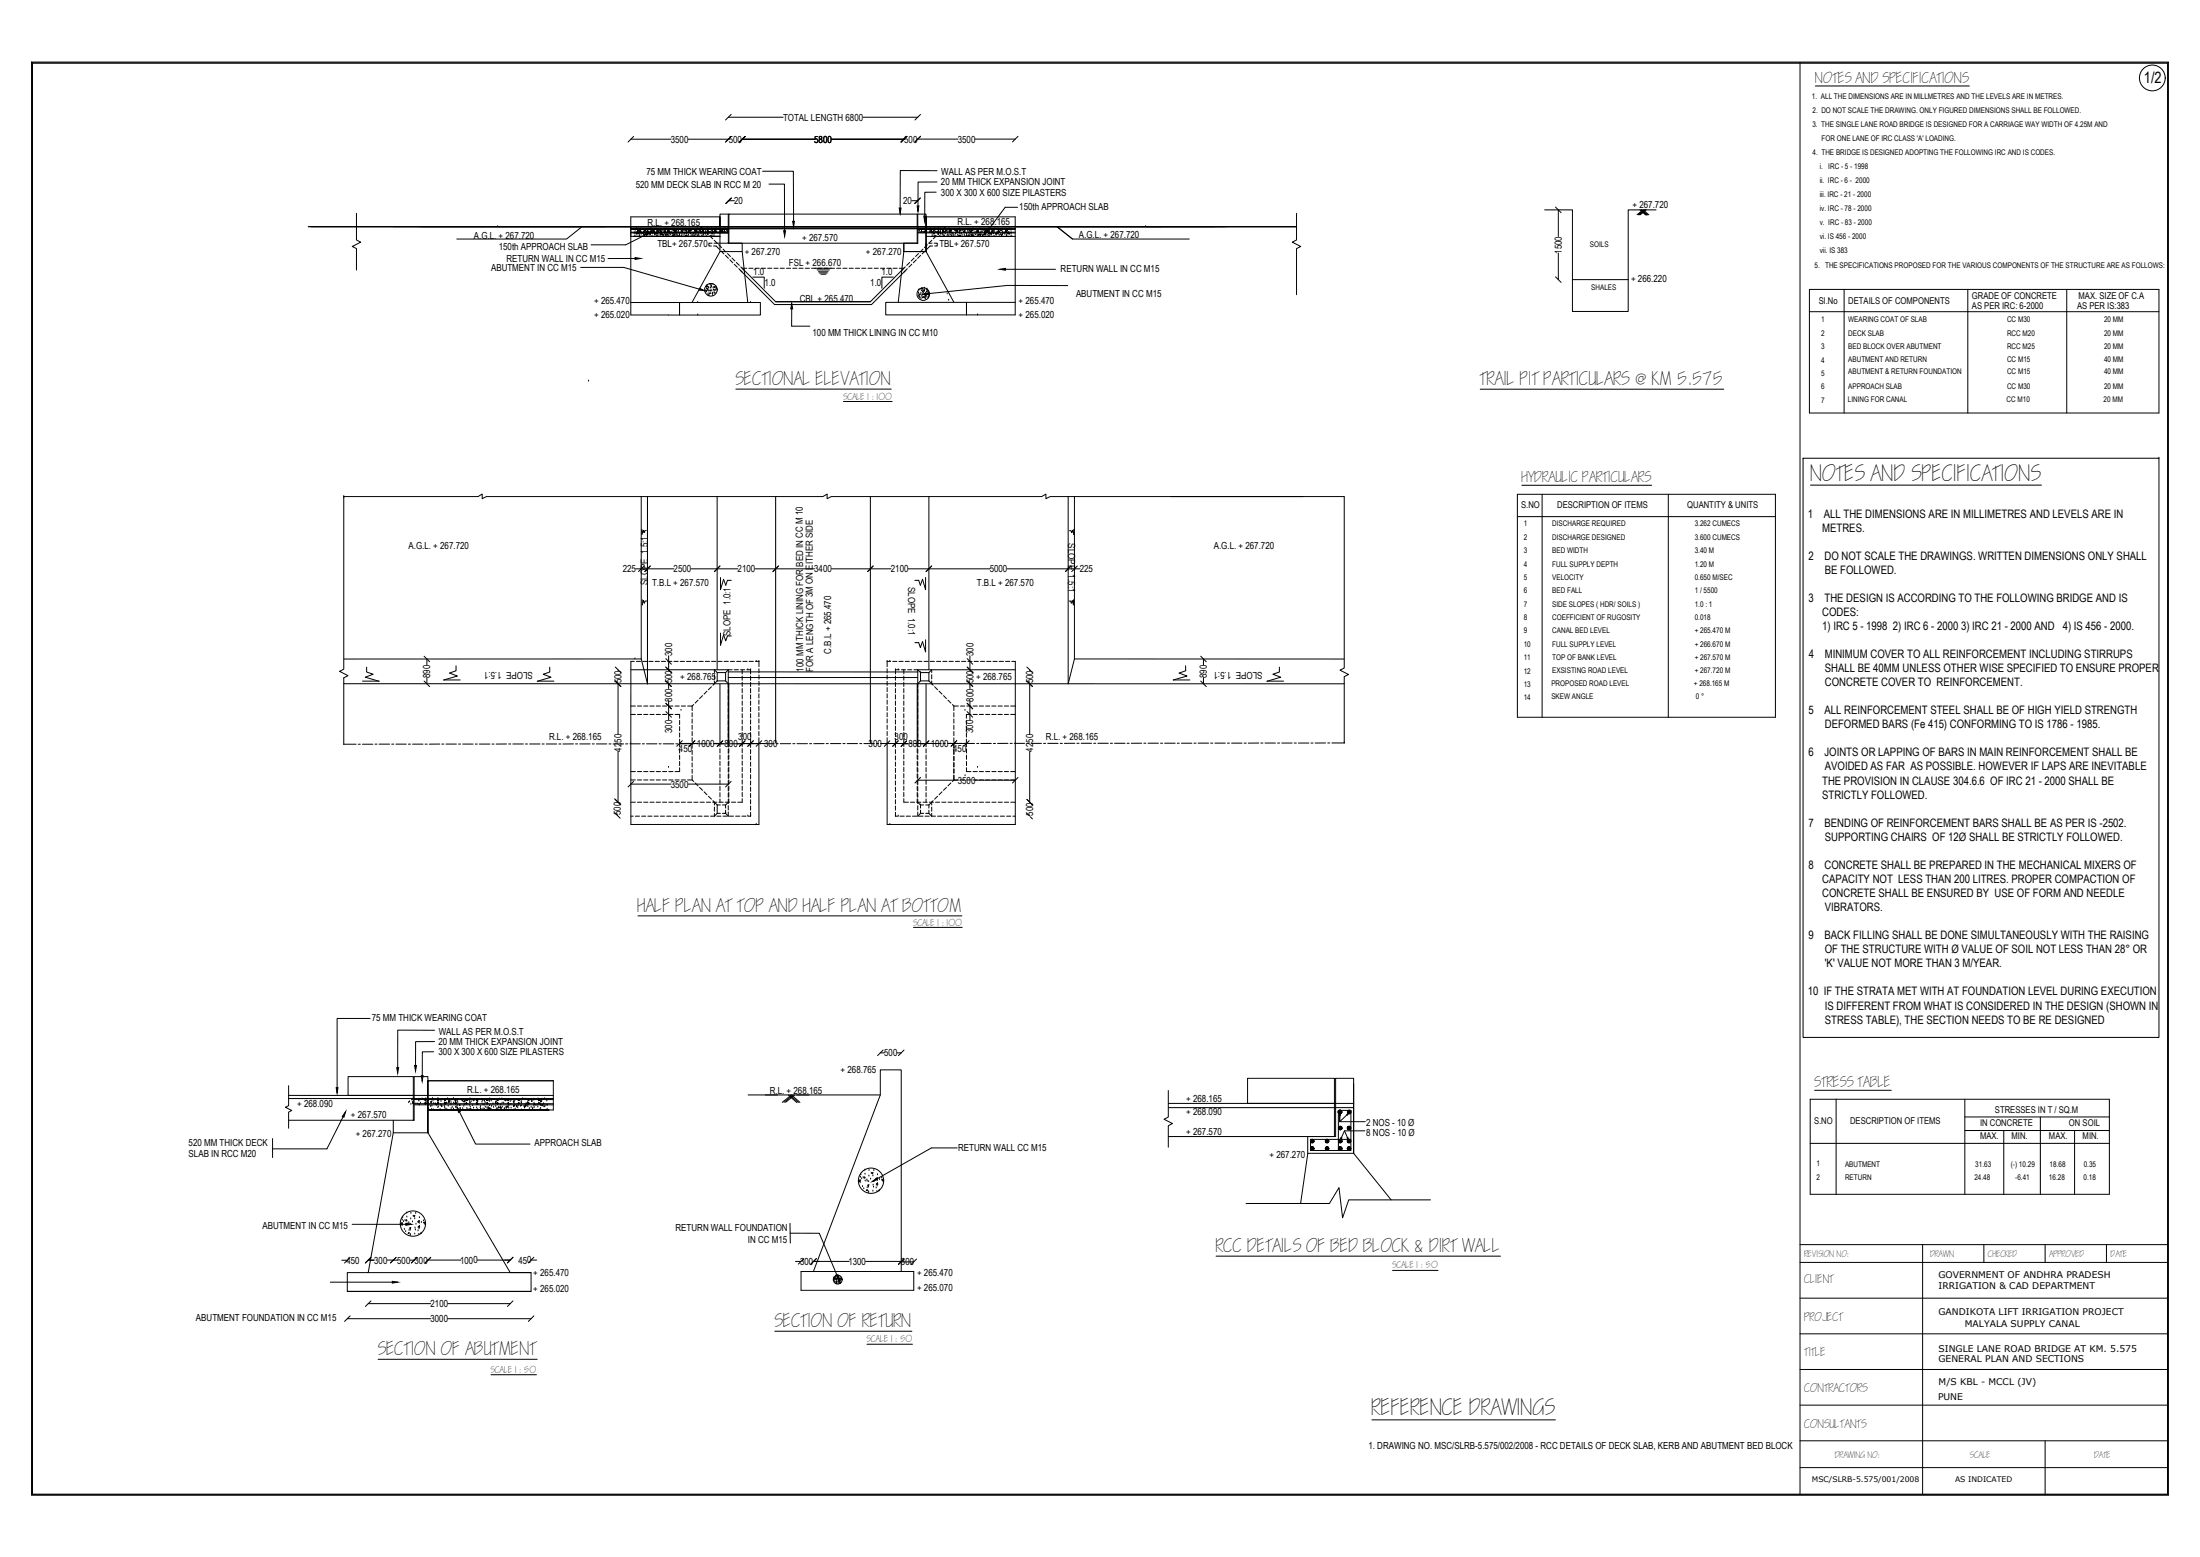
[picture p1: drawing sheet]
<svg xmlns="http://www.w3.org/2000/svg" width="1189mm" height="841mm" viewBox="0 0 1189 841" stroke-linecap="round" stroke-linejoin="round" font-family="sans-serif">
<!-- layer: MAIN -->
<g fill="none" stroke="#000" stroke-width=".54">
<path d="M973 34v773M981 46h83M341 75h22M342 74l-3 3M372 75h22M394 63h29M395 62l-3 3M395 74l-3 3M401 75h39M403 74l-3 3 3-3M440 75h-39M449 75h39"/>
<path d="M449 75h40M466 63h30M490 74l-3 3M496 75h22M497 62l-3 3M497 74l-3 3M527 75h22M550 74l-3 3M412 92h17v28M416 99h8v26M506 92h-19l-1 20M506 98h-10v13"/>
<path d="M193 115v15l2 1-5 2 3 1v12M394 108h3M395 107l-3 3M493 108h3M497 107l-3 3M506 104h-6v13M543 112l-8 12M549 117h-49v5v-6h-4v6M701 115v15l-3 1 5 2-2 1v25M835 113h15v55h30v-55h15M841 112l3 3M842 113v15"/>
<path d="M885 116l3-3 3 3M886 113l3 3M887 113l3 3M889 113l-4 3M889 113l-3 3M890 113l-4 3M890 116l-3-3 3 3M341 124h53M341 125h53M341 126h53M341 128h48M343 140h-14"/>
<path d="M349 127l-11 5h-19M389 128h-47h47M394 122v-6h-5v6v-5h-48v53h70v-7h-70M394 124h.1M401 136l3 27M496 124h53M496 125h53M496 126h53M500 128h49M842 137v14M314 144h23l41 12M381 157h.1"/>
<path d="M382 158h.1M382 157h.1M382 155h.1M382 156h.1M382 154h.1M382 155v-1v1M383 159h.1M383 157h.1M383 155h.1M383 156h.1M383 160h.1M384 157h.1"/>
<path d="M384 153h-1M384 159h.1M384 156h.1M384 155h.1M384 154h.1M385 157h.1M385 158h.1M385 160h.1M385 154h.1M385 155h.1M386 156h.1M386 155h.1"/>
<path d="M386 157h.1M386 158h.1M387 155h.1M387 157h.1M387 156v-1zM407 150h6v6M440 145h9M442 146h6M442 147h6M443 147h4M444 148h2M483 150h-6v6"/>
<path d="M496 160h.1M496 158h.1M496 157h.1M497 160h.1M497 159h.1M497 157h.1M498 158h.1M498 156h.1M498 157h.1M498 159h.1M499 159h.1M499 156h.1"/>
<path d="M499 158h.1M499 157h.1M500 157h.1M500 156h.1M500 160h.1M500 158h.1M500 159h.1M500 159v1zM501 157h.1M501 160h.1M501 159h.1M501 158h.1"/>
<path d="M501 156h.1M502 158h.1M543 145h27M577 154h-33l-42 5M841 150l3 3M850 151h30M978 156h189v67h-189zM997 156v67M1063 156v67M1117 156v67M377 170h.1M406 163h.1"/>
<path d="M428 167v9h10M497 161h.1M498 161h.1M498 160h.1M499 161h.1M500 161h.1M501 161h.1M502 161h.1M502 160h.1M978 168h189M398 210h84M456 217h26"/>
<path d="M800 210h132M1167 248h.1M186 269h.1M186 268v93l-3 2 5 2-2 1M258 268l3-1v2l2-1h182l2-1v2l2-1h114l2-1v2l2-1h137M633 268h93v93l-2 1 5 2-3 2M820 267h139v120h-139zM820 279h139M822 262h71M833 267v120M902 267v120M347 286v3"/>
<path d="M349 287h-1v1v-2l-1 3M578 287h1v1l1-2v3M580 286v3M344 307h20M348 306l-3 3M351 306l-3 3M373 307h26M389 306l-3 3M389 312v7l2-6 1 3 1-3h2M408 307h32M421 306l-3 3M449 307h33"/>
<path d="M472 306l-3 3M491 307h44M500 312v7l-1-6-2 3-1-3h-2M503 306l-3 3M544 307h40M579 306l-3 3M582 306l-3 3M347 324v3M349 325l-1 1v-2l-1 3M578 325h1v1v-2l1 3M580 324v3M229 354l3 3"/>
<path d="M231 356v3M246 360v2l-3 2 4 1-7 2M360 356l3 3M361 354v8M389 342v7l2-6 1 3 1-3 2 1M500 346v6l-1-5-2 3-1-3h-2M523 356l3 3M524 354v8M641 360v2l-4 2 4 1-7 2M649 354l3 3M650 356v3M196 368h9"/>
<path d="M198 360v3l4 1-5 2 8 2M229 368l3 3M231 366v3M240 367h9M291 368h8M297 360v3l-3 1 4 2-8 2M332 368l4 3-3-3M333 360l3 3M334 362h.1M334 369v28M360 368l3 3M360 360l3 3"/>
<path d="M361 379v10M361 369v3M523 380l3 3M523 368l3 3M523 360l3 3M524 379v10M524 369v3M555 368l3 3M555 360l3 3M556 362h.1M556 369v28M634 367h9"/>
<path d="M649 368l3 3M650 366v3M685 368h9M691 360v3l-3 1 4 2-7 2M360 384l3 3M363 383l-3-3 3 3M523 384l3 3M186 402h6M194 402h1M196 402h5M203 402h1M205 402h6"/>
<path d="M212 402h1M214 402h6M221 402h1M223 402h6M230 402h1M238 402h-6M239 402h1M241 402h6M248 402h1M250 402h6M257 402h1M259 402h6"/>
<path d="M266 402h1M274 402h-6M275 402h1M277 402h6M284 402h1M286 402h6M293 402h1M295 402h6M302 402h1M310 402h-6M311 402h1M313 402h6"/>
<path d="M320 402h1M322 402h6M329 402h1M331 402h6M334 406v27M339 402h-1M340 402h6M347 402h1M349 402h6M356 402h1M358 402h6M365 402h1"/>
<path d="M367 402h10M369 400l-3 3M373 402h-6M374 402h1M376 400l-3 3M376 402h6M383 402h1M386 402h6M386 402h3M391 400l-3 3M392 402h1M395 402h6"/>
<path d="M401 402h12M401 402h1M403 400l-3 3M407 400l-3 3M409 402h-5M410 402h1M412 400l-3 3M413 402h5M419 402h2M422 402h5M428 402h2M431 402h5"/>
<path d="M437 402h2M445 402h-5M447 402h1M449 402h5M456 402h1M458 402h5M465 402h1M467 402h5M474 402h1M476 402h6M476 402h8M481 400l-3 3"/>
<path d="M483 402h8M485 400l-3 3M487 403l3-3-3 3M488 402h3M492 402h1M494 402h6M497 420l-3 3M498 402h2M500 402h9M502 400l-3 3M510 402h1M512 402h15"/>
<path d="M517 400l-3 3M524 400l-3 3M528 402h1M530 402h6M537 402h1M545 402h-6M546 402h1M548 402h6M550 420l-3 3M555 402h1M556 406v27M557 402h6"/>
<path d="M564 402h1M566 402h6M573 402h1M581 401l-6 1M582 401h1M584 401h6M591 401h1M593 401h6M600 401h1M602 401h6M609 401h1M617 401h-6"/>
<path d="M618 401h1M620 401h6M627 401h1M629 401h6M636 401h1M638 401h6M646 401h-1M647 401h6M654 401h1M657 401h5M663 401h1M666 401h5"/>
<path d="M672 401h1M680 401h-5M681 401h1M684 401h5M690 401h1M693 401h5M699 401h2M702 401h5M708 401h2M716 401h-5M717 401h2M720 401h6"/>
<path d="M332 431l3 3M332 439l3 3M332 432l4 3M334 433h.1M341 424h22M342 422l-3 3M372 424h22M395 422l-3 3M496 421h22M527 421h22M555 432l3 3M334 440h.1"/>
<path d="M345 495h175M494 501h26M200 550h-18v38M235 557l-20-1v21M234 568h-6v13M235 563h-10v13M476 569h2M477 567l-3 3M485 569h2M489 567l-4 3M156 586v11l-2 1 4 2-2 1v8M224 593h75"/>
<path d="M224 594h75M224 596h75M224 597h75M231 584h68h-68v8v-10h-7v10M297 600h-66h68M414 591h6M423 595l5-4 4 4M426 591l5 5M427 591l4 5M429 591l-5 4M429 591l-4 4M430 591h7"/>
<path d="M631 589v14l-2 2 5 2-3 1v12M731 586v10v-14h-9v14M978 594h162v51h-162zM981 589h41M992 594v51M1062 594v51M147 615v10M185 603l-8 18h-30M248 601l9 17h29M978 618h162M1062 611h78M1062 603h78"/>
<path d="M1083 611v34M1103 603v42M1121 611v34M464 638l1-1v1h-1M465 639h.1M465 636h.1M465 638h.1M465 635h.1M466 637h.1M466 636h.1M467 636h.1M467 632h.1"/>
<path d="M467 634h.1M468 638h.1M468 637h.1M469 638h.1M470 635h.1M470 632h.1M470 637h.1M471 634h.1M471 634l1-1v1zM472 635h.1M472 632h.1M472 638h.1"/>
<path d="M474 636v1h-1zM474 637h.1M474 640h.1M474 638h.1M474 635h.1M474 639v1zM475 637h.1M476 636h.1M476 637h1v1zM477 638h.1M517 620h-14l-29 17M217 659h.1"/>
<path d="M218 658h.1M218 660h.1M219 659h.1M220 659h-1zM220 655h.1M220 657h.1M222 658h.1M222 655h.1M223 657h.1M224 657h.1M224 658h.1M225 655h.1"/>
<path d="M226 659v1zM227 658h.1M227 660h.1M229 659h.1M466 641h.1M467 642h.1M469 642h.1M469 643h-1h1M469 640h1l-1 1zM469 644h.1M469 641h.1M472 643h.1"/>
<path d="M472 640h.1M472 641h.1M473 642h.1M474 644h.1M474 641h.1M475 643h.1M189 679l-3 3M190 661h29M200 679l-3 3M214 679l-3 3M217 661h-1zM217 662h.1"/>
<path d="M217 661h.1M219 664h.1M219 665h.1M220 661h.1M221 660h.1M221 666h.1M221 661h.1M221 665h.1M221 663h1v1zM222 667h.1M222 664h.1M222 661h.1"/>
<path d="M223 660h.1M224 667h.1M224 663h.1M224 664h.1M225 661h.1M225 679l-3 3M226 665h.1M226 663l1-1v1zM226 660h.1M226 667h.1M226 664h.1M226 663h.1"/>
<path d="M227 661h.1M228 666h-1M228 666h.1M228 660h.1M229 660h1l-1 1zM230 661h.1M233 679l-3 3M277 679l-3 3M289 679l-3 3M427 661v10M427 666h16l9 23M434 680l-3 3"/>
<path d="M441 680l-3 3M489 680l-4 3M657 679h154M973 672h198M1039 672v135M1072 672v10M1105 672v10M1138 672v10M178 693h34M185 681h3M199 681h3M209 681h6"/>
<path d="M222 681h2M249 681h-18M258 681h18M287 681h3M430 681h3M440 681h19M451 691h.1M451 692h.1M451 690h.1M451 693h.1M452 690h.1M452 689h.1"/>
<path d="M452 691h.1M452 693h.1M452 692h.1M452 694h.1M453 691h.1M453 690h.1M453 693h.1M453 692h.1M453 689h.1M454 693h.1M454 692h.1M454 691h.1"/>
<path d="M454 690h.1M455 691h.1M468 681h19M487 682h7M495 680l-3 3M753 686h24M973 682h198M188 712h45M189 711l-3 3M199 704h34M200 703l-3 3M242 712h45"/>
<path d="M242 704h34M277 703l-3 3M289 711l-3 3M419 719h74M973 701h198v106v-773h-1154v773h1154M204 734h86M469 726h24M973 740h198M973 720h198M265 743h25M973 759h198M973 778h198"/>
<path d="M1105 778v29M973 793h198"/>
<circle cx="1163" cy="42" r="7"/>
<circle cx="384" cy="157" r="3"/>
<circle cx="499" cy="159" r="3"/>
<circle cx="471" cy="638" r="7"/>
<circle cx="223" cy="661" r="7"/>
<circle cx="453" cy="691" r="2.4"/>
</g>
<g fill="#000" stroke="#000" stroke-width=".54">
<path d="M428 120h1v3zM486 112h1l-1 3zM496 111h1l-1 3zM499 117h1v3zM343 139l3 1h-3zM349 126l3-1-3 2zM423 125h1v3zM534 123l1 1-2 2zM378 156l3 1h-3zM499 159l3-1v1zM540 145h3v1zM428 164v3h-1z"/>
<path d="M214 577h1v3zM224 576h1v3zM182 588h1l-1 3zM228 581h1l-1 3zM187 601l-1 2h-1zM247 598l2 2-1 1zM471 638l3-2v1zM219 661h3l-3 1zM212 692l3 1h-3zM452 689h1v2z"/>
</g>
<!-- layer: 0 -->
<g fill="none" stroke="#000" stroke-width=".54">
<path d="M17 34h1155v774h-1155zM17 34h1154v773h-1154zM394 116h102v6h-102zM543 112h7M549 117v53h-21M167 122h534M213 122h105M269 122h.1M315 122l-9 7h-59M341 128v-6h53v9M341 124h155M343 127h.1"/>
<path d="M343 126h.1M343 124h.1M344 126h.1M344 124h.1M344 127h.1M344 125h.1M345 126h.1M345 124h.1M345 125h.1M345 125v-1zM345 127h.1M346 126h.1"/>
<path d="M346 124h.1M346 127h.1M347 126h.1M348 125h.1M348 128h-1M348 128h.1M348 127h.1M348 124h.1M348 126h.1M349 124h.1M349 127h.1M350 127h.1"/>
<path d="M350 126h.1M350 125h.1M351 125h.1M351 124h.1M351 126h.1M351 127h.1M352 126h.1M352 124h.1M352 128h.1M352 125h.1M353 126h.1M354 126h.1"/>
<path d="M354 124h.1M354 127h.1M355 127h.1M355 126h.1M355 124h.1M355 125h.1M355 128h.1M356 124h.1M356 127h.1M356 126h.1M356 125h.1M357 126h.1"/>
<path d="M357 127h.1M357 124h.1M358 127h.1M358 124h.1M359 127h.1M359 128h.1M359 125h.1M359 124h.1M360 127h.1M360 126h.1M360 124h.1M361 127h.1"/>
<path d="M361 124h.1M361 126h.1M361 125h.1M362 125h.1M362 126h.1M362 124h.1M362 127h.1M363 125h.1M363 124h.1M363 126h.1M363 127h.1M364 128h.1"/>
<path d="M364 124h.1M364 127h.1M364 126h.1M364 125h.1M364 128h1M365 127h.1M366 124h.1M365 125h.1M366 125h.1M366 127h.1M366 126h.1M367 125h.1"/>
<path d="M367 124h.1M367 127h.1M367 126h.1M368 125h.1M368 128h.1M369 127h.1M369 125h.1M369 124h.1M370 124h.1M370 127h.1M370 126h.1M370 128h.1"/>
<path d="M371 125h.1M371 128h.1M371 127h.1M371 127v1M371 124h.1M371 126h.1M372 128h.1M372 124h.1M372 127h.1M373 126h.1M373 125h.1M374 127h.1"/>
<path d="M374 125h.1M374 124h-1zM374 124h.1M375 126h.1M375 125h.1M375 128h.1M376 125h.1M376 127h.1M376 124h.1M377 125h.1M377 124h.1M377 127h.1"/>
<path d="M377 128h.1M378 127h.1M378 126h.1M378 125h.1M378 124h.1M379 124h.1M379 125h.1M379 124l-1 1zM379 122l1 2M379 126h.1M379 127h.1M380 124h130"/>
<path d="M380 127h.1M380 125h.1M380 124h.1M380 126h.1M381 126h.1M381 125l2 2M381 125h.1M382 128h.1M382 127h.1M382 125h.1M382 124h.1M383 125h.1"/>
<path d="M383 126h.1M383 126v-1zM384 127l1 2M384 125h.1M384 128h.1M384 124h.1M385 126h.1M385 125h.1M385 127h.1M385 131h-2v2h1M386 133h1l2 2M386 127h.1"/>
<path d="M386 126h.1M386 131h110M386 130l2 1M387 125h.1M387 124h.1M388 124h.1M388 132l2 2M389 125h.1M389 124v12h12v-5h-7M389 136l-15 27M389 126h.1M389 124h.1"/>
<path d="M390 136l1 1M390 126h.1M390 125h.1M391 135l1 1M392 125h.1M392 124h.1M392 138l2 2M392 126h.1M393 125h.1M393 137l2 2M394 131h.1M394 124v7"/>
<path d="M396 139l1 2M488 131v5M488 136h12M488 136l-3 27M494 139l-2 2M496 124v7M496 131h-8v5h12v-5M496 122v9M496 124h53M496 137l-1 2M497 125h.1M497 126h.1"/>
<path d="M498 138l-2 2M498 124h.1M498 125h.1M499 135l-2 1M499 125h.1M500 126h.1M500 136l-2 1M500 124h.1M500 125h.1M500 122v14M500 136l16 27M501 125h.1"/>
<path d="M501 132l-1 2M501 124h.1M502 125h.1M502 124h.1M503 124h.1M503 125h.1M504 130l-2 1h2M504 126h.1M504 125h.1M504 127h.1M504 133h-1l-2 2M505 125h.1"/>
<path d="M505 131h1v2h-1M505 127h.1M505 126h.1M505 124h.1M505 128h.1M506 125h.1M506 127l-2 2M506 125v1zM507 126h.1M507 125h.1M507 124h.1M507 127h.1"/>
<path d="M508 128h.1M508 126h.1M508 125h.1M508 125l-1 2M509 126h.1M509 124h.1M509 125h.1M510 127h.1M510 125h.1M511 124h.1M511 126h.1M511 124v1z"/>
<path d="M511 122l-2 2M511 125h.1M512 124h.1M512 126h.1M512 125h.1M512 127h.1M512 128h.1M513 124h.1M513 127h.1M513 125h.1M514 125h.1M514 127h.1"/>
<path d="M514 126h.1M514 128h.1M515 126h.1M515 127h.1M516 124h.1M516 125h.1M516 127h.1M516 126h.1M517 124h.1M517 125h.1M517 126h.1M517 127h.1"/>
<path d="M518 128h.1M518 124h.1M518 126h.1M519 125h.1M519 124h.1M519 128h.1M519 127v1M519 127h.1M520 126h.1M520 124h.1M520 127h.1M521 124h.1"/>
<path d="M521 125h.1M521 127h.1M521 128h.1M522 127h.1M522 126h.1M523 124h.1M523 125h.1M523 126h.1M523 127h.1M524 126h.1M524 127h.1M524 125h.1"/>
<path d="M524 124h.1M525 127h.1M525 128h.1M525 124h.1M526 125h.1M526 126h.1M526 128h.1M526 127h.1M526 124h.1M527 125h.1M527 127h.1M527 124h.1"/>
<path d="M528 125h.1M528 126h.1M528 127h.1M529 124h.1M529 126h.1M529 127h.1M530 127h.1M530 126h.1M530 124h.1M530 125h.1M531 125h.1M531 128h.1"/>
<path d="M531 127h.1M531 124h.1M532 126h.1M532 127h.1M532 124h.1M533 126h.1M533 127h.1M533 125h.1M533 124h.1M534 125h.1M534 126h.1M534 128h.1"/>
<path d="M534 126h1zM535 124h.1M535 126h.1M535 127h.1M536 127h.1M536 124h.1M536 126h.1M537 126h.1M537 125h.1M537 128h.1M538 124h.1M538 126h.1"/>
<path d="M538 127h.1M539 127h.1M539 126h.1M539 124h.1M539 125h.1M539 125h1zM540 126h.1M540 127h.1M541 127h.1M541 124h.1M542 124h.1M542 126h.1"/>
<path d="M542 125h.1M542 127h.1M542 128h.1M543 126h.1M543 127h.1M543 124h.1M544 127h.1M544 124h.1M544 126h.1M544 124v1zM544 125h.1M545 126h.1"/>
<path d="M545 124h.1M545 125h.1M545 127h.1M546 124h.1M546 126h.1M546 127h.1M580 129l-9-7 9 7h63M619 122h.1M394 140l2 2M397 143l1 1M398 142l2 1M399 145l2 2"/>
<path d="M400 146l19 19h52l18-19M400 144l19 19h51l19-19M401 145h3M405 145h2M408 145h2M411 145h3M415 145h2M418 145h2M422 145h2M425 145h2M428 145h3M432 145h2"/>
<path d="M435 145h2M439 145h2M442 145h2M445 145h3M449 145h2M452 145h2M455 145h3M459 145h2M462 145h2M466 145h2M469 145h2M472 145h3"/>
<path d="M476 145h2M479 145h2M483 145h2M486 145h2M490 145l-2 2M492 142l-2 1M493 143l-2 1M495 140l-1 2M512 159h.1M367 170v-7v7M377 163h.1M513 162h.1"/>
<path d="M522 163v7M528 170h.1M549 163h-70v7h49M318 206h.1M974 248h193v312h-193zM186 268h.1M186 268h72M347 268v88M350 268v101zM388 268v94M419 268v133M470 268v133"/>
<path d="M502 268v94M577 268v101l4-13M581 268v88M978 262h125M343 357h-2v44M343 356h.1M344 357h2M347 356h-161M347 356l3 13M347 357h3M351 357h2M354 357h2"/>
<path d="M357 357h3M361 357h2M364 357h2M368 357h2M371 357h2M374 357h3M378 357h2M381 357h2M385 357h2M388 357h2M391 357h3M395 357h2"/>
<path d="M398 357h2M401 357h3M405 357h2M408 357h2M409 357h.1M410 357h.1M410 357v3M479 357h.1M479 357h2M479 357v3M481 357h.1M482 357h3"/>
<path d="M486 357h2M489 357h2M493 357h2M496 357h2M499 357h3M503 357h2M506 357h2M509 357h3M513 357h2M516 357h3M520 357h2M523 357h2"/>
<path d="M526 357h3M530 357h2M533 357h2M537 357h2M540 357h2M543 357h3M547 357h2v88h-70v-47M581 356h145M186 366v36M186 369h540M341 362h55M377 378l-1 2"/>
<path d="M380 376l-2 1M382 373l-2 2M384 371l-1 2M386 363v-1l2 1M386 364v3M386 368v1M386 369l-1 1M388 363h4M388 363v5M388 368h4M388 368l-2 1M389 369v34"/>
<path d="M392 363v5M392 363l2-1v42M392 368l2 1M394 366h102M394 363h102M394 369v34M397 362h2M400 362h2M401 362v2M401 365v2M401 369v2M401 372v2"/>
<path d="M401 375v3M401 379v2M404 362h2M404 362h.1M406 362h.1M406 362v2M406 365v2M406 369v2M406 372v2M406 375v3M406 379v2M410 375v2"/>
<path d="M410 378v2M410 361v2M410 365v2M410 368v2M410 371v3M479 361v2M479 365v2M479 368v2M479 371v3M479 375v2M479 378v2M484 362h.1"/>
<path d="M484 362h2M484 362v2M484 365v2M484 369v2M484 372v2M484 375v3M484 379v2M485 362h.1M487 362h2M488 362v2M488 365v2M488 369v2"/>
<path d="M488 372v2M488 375v3M488 379v2M490 362h3M494 362h55M496 369v34M497 363l-1-1v42M497 363v5M497 368l-1 1M497 363h5M497 368h.1M497 363h.1"/>
<path d="M497 368h5M500 369v34M502 363v5M502 363l1-1v1M502 368l2 2M503 364v3M503 368v1M505 371l2 2M507 373l2 2M510 376l1 1M512 378l2 2M726 366v35"/>
<path d="M341 381h2M341 386h2M344 381h3M344 386h3M348 381h2M348 386h2M351 381h2M351 386h2M355 381h2M355 386h2M358 381h2M358 386h2"/>
<path d="M361 381h3M361 386h3M365 381h2M365 386h2v2M367 399v4M367 389v2M367 393v2M367 396v2M368 384h.1M368 381h2M372 381h2M374 381v3"/>
<path d="M374 385v2M374 388v3M374 392v2M374 395v2M374 399v2M375 381h-1M401 382v2M401 385v3M401 389v2M401 392v3M401 396v2M401 399v4"/>
<path d="M406 382v2M406 385v3M406 389v2M406 392v3M406 396v2M406 399v2M410 382v2M410 385v2M410 388v3M410 392v2M410 395v2M410 398v3"/>
<path d="M479 382v2M479 385v2M479 388v3M479 392v2M479 395v2M484 382v2M484 385v3M484 389v2M484 392v3M484 396v2M484 399v2M488 382v2"/>
<path d="M488 385v3M488 389v2M488 392v3M488 396v2M488 399v4M515 381h.1M515 381h3M515 381v3M515 385v2M515 388v3M515 392v2M515 395v2"/>
<path d="M515 399v2M519 381h2M521 384h.1M522 399v4M522 389v2M522 393v2M522 396v2M522 381h3M525 386h-3v2M526 381h2M526 386h2M529 381h2"/>
<path d="M529 386h2M533 381h2M533 386h2M536 381h2M536 386h2M539 381h3M539 386h3M543 381h2M543 386h2M546 381h3M546 386h3M341 401v44h69"/>
<path d="M341 417h2M344 417h3M348 417h2M351 417h2M355 417h2M358 417h2M361 414h.1M361 417h3M367 415v2h-2M367 405v2M367 408v2M367 411v3"/>
<path d="M374 402v2M374 405v3M374 409v2M374 412v2M374 415v3M374 419v2M389 404v3M389 408v2M389 411v3M389 415v2M389 418v2M394 405v2"/>
<path d="M394 408v2M394 411v3M394 415v2M394 418v3M394 404v3M394 411v2M394 414v3M394 418v2M401 404v3M401 408v2M401 411v2M401 414v3"/>
<path d="M401 418v2M406 402v2M406 405v2M406 408v3M406 412v2M406 415v2M406 418v3M410 401v44M484 402v2M484 405v2M484 408v3M484 412v2"/>
<path d="M484 415v2M484 418v3M488 404v3M488 408v2M488 411v2M488 414v3M488 418v2M496 404v3M496 408v2M496 411v2M496 414v3M496 418v2"/>
<path d="M496 405v2M496 411v3M496 415v2M496 418v3M500 404v3M500 408v2M500 411v3M500 415v2M500 418v2M515 401v3M515 405v3M515 408v3"/>
<path d="M515 412v2M515 415v3M515 419v2M522 419h.1M522 405v2M522 408v2M522 411v3M522 415v2h3M526 417h2M528 414h.1M529 417h2M533 417h2"/>
<path d="M536 417h2M539 417h3M543 417h2M546 417h3M726 401h.1M341 421h2M341 433h2M344 433h3M344 421h3M348 433h2M348 421h2M351 433h2"/>
<path d="M351 421h2M355 433h2M355 421h2M358 433h2M358 421h2M361 433h3M361 421h3M365 433h2M365 421h2M368 433h2M368 421h2M372 421h2l1 1"/>
<path d="M372 433h2M375 433h2M376 423l1 2M378 425l2 2M378 433h3M380 428l2 1M382 433h2M383 430l1 2M385 433h2M385 432l1 1M386 433v2M386 436v2"/>
<path d="M386 439v2l2-2M386 433l2 2M388 439h1M388 435v4M388 435h1M389 433h2M389 421v3M389 425v2M389 428v2M389 432v1M390 435h2M390 439h2"/>
<path d="M392 433h2M392 435v1M392 439h.1M392 438v1M394 422v2M394 425v2M394 428v3M394 432v2M394 435v2M394 439v2l-2-2M394 433l-2 2M394 421v3"/>
<path d="M394 428v2M394 431v2M395 433h3M399 433h2M401 421v3M401 425v2M401 428v2M401 431v2M406 422v2M406 425v2M406 429v2M406 432v2"/>
<path d="M406 435v3M406 439v2M484 422v2M484 425v2M484 429v2M484 432v2M484 435v3M484 439v2M488 421v3M488 425v2M488 428v2M488 431v2h3"/>
<path d="M492 433h2M495 433h3M496 421v3M496 425v2M496 428v2M496 431v2M496 422v2M496 428v3M496 432v2M496 435v2M496 439v2l1-2M496 433l1 2"/>
<path d="M497 435v1M497 438v1M497 435h.1M497 439h.1M497 435h2M497 439h2M499 433h2M500 439h2M500 435h2M500 421v3M500 425v2M500 428v2"/>
<path d="M500 432v1M502 435v1M502 439l1 2v-2M502 438v1M502 433h2M503 433v2M503 436v2M503 433l-1 2M504 432l-1 1M506 433h2M507 430l-2 2M509 433h2"/>
<path d="M509 428l-2 1M511 425l-1 2M512 433h3M514 423l-2 2M516 433h2M518 421h-3v1M519 421h2M519 433h2M522 421h3M522 433h3M526 421h2M526 433h2"/>
<path d="M529 421h2M529 433h3M533 421h2M533 433h2M536 421h2M536 433h2M539 421h3M539 433h3M543 421h2M543 433h2M546 421h3M546 433h3"/>
<path d="M555 432l1 1M555 439l1 1M556 433v1M557 434l1 1M341 441h1M343 441h3M347 441h2M350 441h2M353 441h3M357 441h2M360 441h3M364 441h2"/>
<path d="M367 441h2M370 441h3M374 441h2M377 441h2M381 441h2M384 441h2M387 441h3M391 441h2M394 441h2M398 441h2M401 441h2M404 441h.1"/>
<path d="M404 441h2M406 441h.1M409 445h.1M481 445h.1M484 441h.1M484 441h1M485 441h.1M486 441h3M490 441h2M493 441h2M496 441h3M500 441h2"/>
<path d="M503 441h3M507 441h2M510 441h2M513 441h3M517 441h2M520 441h2M524 441h2M527 441h2M530 441h3M534 441h2M537 441h2M541 441h2"/>
<path d="M544 441h2M547 441h2M556 440v1M557 441l1 1M156 592h143M156 593h68M188 582h35v10h-35zM221 596h.1M221 595h.1M222 597h.1M222 594h.1M223 594h.1"/>
<path d="M223 596h.1M223 595h.1M223 596h1zM223 592v13M224 592v13h-68M225 596h.1M226 596h.1M226 594h.1M226 595h.1M227 597h.1M227 596h.1M228 594h.1"/>
<path d="M229 596h.1M230 594h.1M230 595h.1M230 596h.1M231 592v20v-20M231 596l1 1v-1M232 596h.1M232 599h.1M233 598h.1M233 595h.1M233 596h.1M233 599h.1"/>
<path d="M233 597h.1M234 593h.1M234 594h.1M234 600h.1M234 596h.1M235 596h1h-1zM236 597h.1M236 596h1zM237 596h.1M237 595h.1M237 598h.1M237 593h.1"/>
<path d="M238 599h.1M238 597h.1M238 595h.1M238 597h1zM240 598h.1M240 594h.1M240 596h.1M241 599h.1M241 595l1 1zM242 593h.1M242 597h.1M242 595h1h-1z"/>
<path d="M243 594v1zM243 596h.1M244 594h.1M244 597h.1M244 596h.1M244 599h.1M244 600h1M244 598h.1M245 593h.1M245 599h.1M245 596h.1M246 594h.1"/>
<path d="M246 595h.1M246 598h.1M247 596h.1M247 599h.1M247 595h.1M247 597h.1M248 597h.1M249 599h.1M249 594h.1M250 594h.1M250 595h.1M250 599h.1"/>
<path d="M251 595h.1M251 598h.1M251 597h.1M252 594h.1M252 599h.1M252 594h1zM253 599h.1M254 595h.1M254 597h.1M254 596h.1M254 599h.1M254 594h.1"/>
<path d="M254 600h.1M254 598h.1M255 595h.1M255 600h.1M255 597h.1M256 594h.1M256 599h.1M257 594h.1M257 596h.1M258 598h.1M258 596h.1M258 595h.1"/>
<path d="M258 599h.1M260 598h.1M260 599h.1M260 594h.1M260 595h.1M261 594h.1M261 597h.1M261 599h.1M262 597h.1M262 599h.1M262 595h.1M262 593v1z"/>
<path d="M262 596h.1M262 598h.1M263 598h.1M263 600v-1l1 1M264 598v1zM264 598h.1M264 594h.1M264 595h.1M265 597h.1M265 599h.1M265 598v1zM265 594h.1"/>
<path d="M265 595h.1M265 593h1M266 598h.1M266 596h.1M267 598h.1M267 594h.1M268 596h.1M268 595h.1M268 598h.1M268 599h.1M269 594h.1M269 597h.1"/>
<path d="M269 599h.1M269 595h.1M269 598h1zM270 598h.1M270 594h.1M270 598h1l-1 1zM271 597h.1M271 599h.1M271 594h.1M271 596h.1M271 598h.1M272 596h.1"/>
<path d="M272 599h.1M273 599h.1M273 594h.1M273 595h.1M273 598h1zM274 599h.1M274 594h.1M274 598h.1M274 597l1 1zM275 594h.1M275 596h.1M275 599h.1"/>
<path d="M275 597h.1M276 595h.1M276 597h.1M276 599h.1M276 594h.1M277 595h.1M277 595h1zM277 600h.1M278 598h.1M278 597h.1M278 595h.1M278 599h.1"/>
<path d="M279 597h.1M279 598h.1M280 598h.1M280 594h.1M280 597h.1M281 598h.1M282 595h.1M282 596h.1M282 597h.1M282 600h.1M283 593h.1M283 597h1z"/>
<path d="M283 598h.1M284 594h.1M284 598h.1M284 597h.1M284 596h.1M285 597h.1M285 596h.1M285 598h.1M286 596h.1M286 599h.1M287 598h.1M287 594h.1"/>
<path d="M287 594l1 1h-1M288 599h.1M288 594h.1M288 597h.1M289 594h.1M289 596h.1M289 598h.1M289 600h.1M289 596v1zM290 597h.1M291 598h.1M291 594h.1"/>
<path d="M291 595h.1M292 599h.1M292 594h.1M292 596h.1M292 597h.1M292 595h1h-1zM293 595h.1M293 597h.1M293 594h.1M294 598h.1M294 596h.1M294 593h.1"/>
<path d="M295 597h.1M296 595h.1M296 597h.1M296 599h.1M299 584v16M404 591h72M631 596h100M631 598h100M674 582h47v14h-47zM721 596v18M722 596v18h-91M731 596v27v-27"/>
<path d="M213 605v7h18l45 75h11v11h-99v-11h11l14-75M707 614v9h24l21 25M724 606h14M724 602v4M724 603v3M727 611l1 4M728 602l-4 4M730 615h-22v6h22v-21h-7v21M738 611h-11l-2 4M707 623l-4 27M773 648h-44l-3 10-2-16-6 8h-45M188 698h99"/>
<path d="M199 687h88M433 687h61v10h-61v-10h7M440 687l36-96v-13h11v109"/>
</g>
<g fill="#000" stroke="#000" stroke-width=".54">
<path d="M708 616h1zM716 616h1zM723 600l1 1zM723 616h1zM723 609h1zM724 601v1zM724 601v2zM724 608v1zM725 614v1l-1 1zM728 602l1-1-1 1zM728 615v-1l1 2zM728 616h1z"/>
<path d="M728 609h1zM728 600l1 1zM708 620h1zM710 620h-1zM716 620h1zM718 620h-1zM723 620h1zM728 620h1zM729 620h1z"/>
<path d="M724 600v1zM723 600l1 1zM723 600l1 1z"/>
<path d="M724 600v1zM724 600v1zM724 600v1z"/>
<path d="M729 600v1zM728 600l1 1zM728 600l1 1z"/>
<path d="M708 616h1zM708 617l1-1zM709 616l-1 1z"/>
<path d="M709 616v1zM709 616v1zM709 616l1 1z"/>
<path d="M708 616h1zM708 616h1z"/>
<path d="M708 620h1zM708 620h1z"/>
<path d="M709 616l1 1zM709 616h1zM709 616h1z"/>
<path d="M710 616h-1zM709 615v1z"/>
<path d="M716 616h1zM716 617l1-1zM717 616v1z"/>
<path d="M717 616v1zM717 616v1zM717 616l1 1z"/>
<path d="M717 616l1 1zM717 616l1 1zM717 616h1z"/>
<path d="M718 616h-1zM717 615v1z"/>
<path d="M723 601h1zM723 601h1zM723 601h1z"/>
<path d="M723 601h1zM723 601h1z"/>
<path d="M723 616h1zM723 617l1-1zM724 616v1z"/>
<path d="M723 609h1zM723 610l1-1zM724 609v1z"/>
<path d="M724 601v1zM724 601v1z"/>
<path d="M724 601v1zM724 601v1zM724 601h1z"/>
<path d="M724 616v1zM724 616v1zM724 616l1 1z"/>
<path d="M724 609v1zM724 609l1 1zM724 609l1 1z"/>
<path d="M724 601h1zM724 601h1zM724 601h1z"/>
<path d="M724 601h1zM724 601h1zM724 601l1-1z"/>
<path d="M725 600l-1 1zM724 600v1zM724 600v1z"/>
<path d="M724 616l1 1zM724 616h1zM724 616h1z"/>
<path d="M724 609l1 1zM724 609h1zM724 609h1z"/>
<path d="M725 600l-1 1zM725 600l-1 1zM724 600v1z"/>
<path d="M725 616h-1zM725 616h-1zM724 615v1z"/>
<path d="M725 609h-1zM725 608l-1 1zM724 608v1z"/>
<path d="M728 616h1zM728 617l1-1zM729 616l-1 1z"/>
<path d="M728 609h1zM728 610l1-1zM729 609v1z"/>
<path d="M728 601h1zM728 601h1z"/>
<path d="M729 616v1zM729 616v1zM729 616l1 1z"/>
<path d="M729 609v1zM729 609v1zM729 609v1z"/>
<path d="M729 601v1zM729 601v1zM729 601h1z"/>
<path d="M728 616h1zM728 616h1z"/>
<path d="M728 620h1zM728 620h1z"/>
<path d="M729 608v1zM728 609h1zM728 609h1z"/>
<path d="M729 616l1 1zM729 616h1zM729 616h1z"/>
<path d="M729 609l1 1zM729 609h1zM729 609h1z"/>
<path d="M729 601h1zM729 601h1zM729 601h1z"/>
<path d="M730 616h-1zM729 615v1z"/>
<path d="M729 609h1zM729 608v1zM729 608v1z"/>
<path d="M729 601l1-1zM729 600v1zM729 600v1z"/>
<path d="M708 620h1zM708 621l1-1zM709 620v1z"/>
<path d="M709 620v1zM709 620v1zM709 620v1z"/>
<path d="M709 620l1 1zM709 620h1zM709 620h1z"/>
<path d="M716 620h1zM716 621l1-1zM717 620v1z"/>
<path d="M717 620v1zM717 620v1zM717 620v1z"/>
<path d="M717 620l1 1zM717 620l1 1zM717 620h1z"/>
<path d="M723 620h1zM723 621l1-1zM724 620v1z"/>
<path d="M724 620v1zM724 620l1 1zM724 620l1 1z"/>
<path d="M724 620l1 1zM724 620h1zM724 620h1z"/>
<path d="M725 620h-1zM725 620h-1z"/>
<path d="M728 620h1zM728 621l1-1zM729 620v1z"/>
<path d="M729 620v1zM729 620v1zM729 620v1z"/>
<path d="M729 620l1 1zM729 620h1zM729 620h1z"/>
</g>
<!-- layer: abutment -->
<path d="M741 767h100" fill="none" stroke="#000" stroke-width=".54"/>
<g font-size="11.2">
<text x="978" y="260">NOTES AND SPECIFICATIONS</text>
<text x="741" y="764">REFERENCE DRAWINGS</text>
</g>
<g font-size="9.4">
<text x="398" y="208">SECTIONAL ELEVATION</text>
<text x="800" y="208">TRAIL PIT PARTICULARS @ KM 5.575</text>
<text x="345" y="493">HALF PLAN AT TOP AND HALF PLAN AT BOTTOM</text>
<text x="657" y="676">RCC DETAILS OF BED BLOCK &amp; DIRT WALL</text>
<text x="419" y="717">SECTION OF RETURN</text>
<text x="204" y="732">SECTION OF ABUTMENT</text>
</g>
<text font-size="8.4" x="1159" y="45">1/2</text>
<g font-size="7.5">
<text x="981" y="45">NOTES AND SPECIFICATIONS</text>
<text x="822" y="260">HYDRAULIC PARTICULARS</text>
<text x="981" y="587">STRESS TABLE</text>
</g>
<g font-size="6.3">
<text x="977" y="280">1</text>
<text x="986" y="280">ALL THE DIMENSIONS ARE IN MILLIMETRES AND LEVELS ARE IN</text>
<text x="985" y="287">METRES.</text>
<text x="977" y="302">2</text>
<text x="986" y="302">DO NOT SCALE THE DRAWINGS. WRITTEN DIMENSIONS ONLY SHALL</text>
<text x="986" y="310">BE FOLLOWED.</text>
<text x="977" y="325">3</text>
<text x="986" y="325">THE DESIGN IS ACCORDING TO THE FOLLOWING BRIDGE AND IS</text>
<text x="985" y="333">CODES:</text>
<text x="985" y="340">1) IRC 5 - 1998 2) IRC 6 - 2000 3) IRC 21 - 2000 AND 4) IS 456 - 2000.</text>
<text x="977" y="355">4</text>
<text x="986" y="355">MINIMUM COVER TO ALL REINFORCEMENT INCLUDING STIRRUPS</text>
<text x="986" y="363">SHALL BE 40MM UNLESS OTHER WISE SPECIFIED TO ENSURE PROPER</text>
<text x="986" y="371">CONCRETE COVER TO REINFORCEMENT.</text>
<text x="977" y="386">5</text>
<text x="986" y="386">ALL REINFORCEMENT STEEL SHALL BE OF HIGH YIELD STRENGTH</text>
<text x="986" y="393">DEFORMED BARS (Fe 415) CONFORMING TO IS 1786 - 1985.</text>
<text x="977" y="409">6</text>
<text x="986" y="409">JOINTS OR LAPPING OF BARS IN MAIN REINFORCEMENT SHALL BE</text>
<text x="986" y="416">AVOIDED AS FAR AS POSSIBLE. HOWEVER IF LAPS ARE INEVITABLE</text>
<text x="985" y="424">THE PROVISION IN CLAUSE 304.6.6 OF IRC 21 - 2000 SHALL BE</text>
<text x="985" y="431">STRICTLY FOLLOWED.</text>
<text x="977" y="446">7</text>
<text x="986" y="446">BENDING OF REINFORCEMENT BARS SHALL BE AS PER IS -2502.</text>
<text x="986" y="454">SUPPORTING CHAIRS OF 12Ø SHALL BE STRICTLY FOLLOWED.</text>
<text x="977" y="469">8</text>
<text x="986" y="469">CONCRETE SHALL BE PREPARED IN THE MECHANICAL MIXERS OF</text>
<text x="985" y="477">CAPACITY NOT LESS THAN 200 LITRES. PROPER COMPACTION OF</text>
<text x="985" y="485">CONCRETE SHALL BE ENSURED BY USE OF FORM AND NEEDLE</text>
<text x="986" y="492">VIBRATORS.</text>
<text x="977" y="507">9</text>
<text x="986" y="507">BACK FILLING SHALL BE DONE SIMULTANEOUSLY WITH THE RAISING</text>
<text x="986" y="515">OF THE STRUCTURE WITH Ø VALUE OF SOIL NOT LESS THAN 28° OR</text>
<text x="986" y="523">'K' VALUE NOT MORE THAN 3 M/YEAR.</text>
<text x="977" y="538">10 IF THE STRATA MET WITH AT FOUNDATION LEVEL DURING EXECUTION</text>
<text x="986" y="545">IS DIFFERENT FROM WHAT IS CONSIDERED IN THE DESIGN (SHOWN IN</text>
<text x="986" y="553">STRESS TABLE), THE SECTION NEEDS TO BE RE DESIGNED</text>
</g>
<g font-size="6">
<text x="975" y="693">CLIENT</text>
<text x="975" y="713">PROJECT</text>
<text x="975" y="733">TITLE</text>
<text x="975" y="752">CONTRACTORS</text>
<text x="975" y="771">CONSULTANTS</text>
</g>
<g font-size="5.3">
<text x="423" y="65">TOTAL LENGTH 6800</text>
<text x="362" y="77">3500</text>
<text x="394" y="77">500</text>
<text x="440" y="77">5800</text>
<text x="489" y="77">500</text>
<text x="518" y="77">3500</text>
<text x="349" y="95">75 MM THICK WEARING COAT</text>
<text x="509" y="95">WALL AS PER M.O.S.T</text>
<text x="344" y="102">520 MM DECK SLAB IN RCC M 20</text>
<text x="508" y="100">20 MM THICK EXPANSION JOINT</text>
<text x="508" y="106">300 X 300 X 600 SIZE PILASTERS</text>
<text x="397" y="110">20</text>
<text x="488" y="110">20</text>
<text x="551" y="114">150th APPROACH SLAB</text>
<text x="882" y="112">+ 267.720</text>
<text x="350" y="122">R.L. + 268.165</text>
<text x="517" y="122">R.L. + 268.165</text>
<text x="256" y="129">A.G.L. + 267.720</text>
<text x="434" y="130">+ 267.570</text>
<text x="583" y="128">A.G.L. + 267.720</text>
<text x="270" y="135">150th APPROACH SLAB</text>
<text x="355" y="133">TBL+ 267.570</text>
<text x="402" y="138">+ 267.270</text>
<text x="468" y="138">+ 267.270</text>
<text x="508" y="133">TBL+ 267.570</text>
<text x="844" y="137" transform="rotate(-90 844 137)">1500</text>
<text x="274" y="142">RETURN WALL IN CC M15</text>
<text x="426" y="144">FSL + 266.670</text>
<text x="265" y="146">ABUTMENT IN CC M15</text>
<text x="407" y="149">1.0</text>
<text x="476" y="149">1.0</text>
<text x="573" y="147">RETURN WALL IN CC M15</text>
<text x="413" y="154">1.0</text>
<text x="470" y="154">1.0</text>
<text x="881" y="152">+ 266.220</text>
<text x="581" y="160">ABUTMENT IN CC M15</text>
<text x="321" y="164">+ 265.470</text>
<text x="432" y="163">CBL + 265.470</text>
<text x="550" y="164">+ 265.470</text>
<text x="321" y="172">+ 265.020</text>
<text x="550" y="172">+ 265.020</text>
<text x="439" y="181">100 MM THICK LINING IN CC M10</text>
<text x="577" y="294" transform="rotate(90 577 294)">SLOPE 1.5:1</text>
<text x="221" y="296">A.G.L. + 267.720</text>
<text x="656" y="296">A.G.L. + 267.720</text>
<text x="337" y="309">225</text>
<text x="364" y="309">2500</text>
<text x="399" y="309">2100</text>
<text x="440" y="309">3400</text>
<text x="481" y="309">2100</text>
<text x="535" y="309">5000</text>
<text x="583" y="309">225</text>
<text x="350" y="316" transform="rotate(-90 350 316)">SLOPE 1.5:1</text>
<text x="352" y="317">T.B.L + 267.570</text>
<text x="491" y="317" transform="rotate(90 491 317)">SLOPE 1.0:1</text>
<text x="528" y="317">T.B.L + 267.570</text>
<text x="395" y="343" transform="rotate(-90 395 343)">SLOPE 1.0:1</text>
<text x="449" y="353" transform="rotate(-90 449 353)">C.B.L + 265.470</text>
<text x="363" y="354" transform="rotate(-90 363 354)">300</text>
<text x="526" y="354" transform="rotate(-90 526 354)">300</text>
<text x="288" y="363" transform="rotate(180 288 363)">SLOPE 1.5:1</text>
<text x="434" y="363" transform="rotate(-90 434 363)">100 MM THICK LINING FOR BED IN CC M 10</text>
<text x="439" y="363" transform="rotate(-90 439 363)">FOR A LENGTH OF 3M ON EITHER SIDE</text>
<text x="682" y="363" transform="rotate(180 682 363)">SLOPE 1.5:1</text>
<text x="233" y="366" transform="rotate(-90 233 366)">890</text>
<text x="336" y="369" transform="rotate(-90 336 369)">500</text>
<text x="363" y="369" transform="rotate(-90 363 369)">500</text>
<text x="368" y="367">+ 268.765</text>
<text x="526" y="369" transform="rotate(-90 526 369)">500</text>
<text x="528" y="367">+ 268.765</text>
<text x="558" y="369" transform="rotate(-90 558 369)">500</text>
<text x="652" y="366" transform="rotate(-90 652 366)">890</text>
<text x="363" y="379" transform="rotate(-90 363 379)">800</text>
<text x="526" y="379" transform="rotate(-90 526 379)">800</text>
<text x="363" y="396" transform="rotate(-90 363 396)">300</text>
<text x="526" y="396" transform="rotate(-90 526 396)">300</text>
<text x="297" y="400">R.L. + 268.165</text>
<text x="399" y="400">300</text>
<text x="483" y="400">300</text>
<text x="565" y="400">R.L. + 268.165</text>
<text x="336" y="406" transform="rotate(-90 336 406)">4250</text>
<text x="367" y="406">450</text>
<text x="377" y="403">1000</text>
<text x="392" y="404">800</text>
<text x="413" y="403">300</text>
<text x="469" y="403">300</text>
<text x="491" y="404">800</text>
<text x="503" y="403">1000</text>
<text x="515" y="406">450</text>
<text x="558" y="406" transform="rotate(-90 558 406)">4250</text>
<text x="362" y="425">3500</text>
<text x="518" y="423">3500</text>
<text x="335" y="440" transform="rotate(-90 335 440)">500</text>
<text x="558" y="441" transform="rotate(-90 558 441)">500</text>
<text x="201" y="551">75 MM THICK WEARING COAT</text>
<text x="237" y="559">WALL AS PER M.O.S.T</text>
<text x="237" y="564">20 MM THICK EXPANSION JOINT</text>
<text x="237" y="570">300 X 300 X 600 SIZE PILASTERS</text>
<text x="478" y="571" transform="rotate(-1 478 571)">500</text>
<text x="454" y="580">+ 268.765</text>
<text x="252" y="590">R.L. + 268.165</text>
<text x="416" y="591">R.L. + 268.165</text>
<text x="161" y="598">+ 268.090</text>
<text x="641" y="595">+ 268.165</text>
<text x="190" y="604">+ 267.570</text>
<text x="641" y="603">+ 268.090</text>
<text x="738" y="608">2 NOS - 10 Ø</text>
<text x="192" y="614">+ 267.270</text>
<text x="641" y="613">+ 267.570</text>
<text x="738" y="613">8 NOS - 10 Ø</text>
<text x="102" y="619">520 MM THICK DECK</text>
<text x="289" y="619">APPROACH SLAB</text>
<text x="518" y="622">RETURN WALL CC M15</text>
<text x="102" y="625">SLAB IN RCC M20</text>
<text x="686" y="625">+ 267.270</text>
<text x="142" y="664">ABUTMENT IN CC M15</text>
<text x="365" y="665">RETURN WALL FOUNDATION</text>
<text x="404" y="671">IN CC M15</text>
<text x="187" y="683" transform="rotate(-1 187 683)">450</text>
<text x="202" y="683" transform="rotate(-1 202 683)">300</text>
<text x="215" y="683" transform="rotate(-1 215 683)">500</text>
<text x="224" y="683" transform="rotate(-1 224 683)">300</text>
<text x="249" y="683" transform="rotate(-1 249 683)">1000</text>
<text x="280" y="683" transform="rotate(-1 280 683)">450</text>
<text x="432" y="683" transform="rotate(-1 432 683)">300</text>
<text x="458" y="683" transform="rotate(-1 458 683)">1300</text>
<text x="487" y="684" transform="rotate(-1 487 684)">300</text>
<text x="288" y="689">+ 265.470</text>
<text x="496" y="689">+ 265.470</text>
<text x="288" y="698">+ 265.020</text>
<text x="496" y="698">+ 265.070</text>
<text x="233" y="706" transform="rotate(-1 233 706)">2100</text>
<text x="106" y="713">ABUTMENT FOUNDATION IN CC M15</text>
<text x="233" y="714" transform="rotate(-1 233 714)">3000</text>
<text x="739" y="783">1. DRAWING NO. MSC/SLRB-5.575/002/2008 - RCC DETAILS OF DECK SLAB, KERB AND ABUTMENT BED BLOCK</text>
</g>
<g font-size="5">
<text x="1066" y="162">GRADE OF CONCRETE</text>
<text x="1123" y="162">MAX. SIZE OF C.A</text>
<text x="983" y="164">Sl.No</text>
<text x="999" y="164">DETAILS OF COMPONENTS</text>
<text x="1066" y="167">AS PER IRC: 6-2000</text>
<text x="1122" y="167">AS PER IS:383</text>
<text x="822" y="274">S.NO</text>
<text x="842" y="274">DESCRIPTION OF ITEMS</text>
<text x="912" y="274">QUANTITY &amp; UNITS</text>
<text x="1078" y="601">STRESSES IN T / SQ.M</text>
<text x="980" y="607">S.NO</text>
<text x="1000" y="607">DESCRIPTION OF ITEMS</text>
<text x="1070" y="608">IN CONCRETE</text>
<text x="1118" y="608">ON SOIL</text>
<text x="1070" y="615">MAX.</text>
<text x="1087" y="615">MIN.</text>
<text x="1107" y="615">MAX.</text>
<text x="1125" y="615">MIN.</text>
<text x="1048" y="690">GOVERNMENT OF ANDHRA PRADESH</text>
<text x="1048" y="696">IRRIGATION &amp; CAD DEPARTMENT</text>
<text x="1048" y="710">GANDIKOTA LIFT IRRIGATION PROJECT</text>
<text x="1062" y="717">MALYALA SUPPLY CANAL</text>
<text x="1048" y="730">SINGLE LANE ROAD BRIDGE AT KM. 5.575</text>
<text x="1048" y="736">GENERAL PLAN AND SECTIONS</text>
<text x="1048" y="748">M/S KBL - MCCL (JV)</text>
<text x="1047" y="756">PUNE</text>
</g>
<g font-size="4.7">
<text x="456" y="216">SCALE 1 : 100</text>
<text x="494" y="500">SCALE 1 : 100</text>
<text x="753" y="685">SCALE 1 : 50</text>
<text x="469" y="725">SCALE 1 : 50</text>
<text x="265" y="742">SCALE 1 : 50</text>
</g>
<g font-size="4.5">
<text x="975" y="679">REVISION NO:</text>
<text x="1043" y="679">DRAWN</text>
<text x="1074" y="679">CHECKED</text>
<text x="1108" y="679">APPROVED</text>
<text x="1141" y="679">DATE</text>
<text x="992" y="788">DRAWING NO:</text>
<text x="1065" y="788">SCALE</text>
<text x="1132" y="788">DATE</text>
</g>
<g font-size="4.2">
<text x="979" y="53">1. ALL THE DIMENSIONS ARE IN MILLMETRES AND THE LEVELS ARE IN METRES.</text>
<text x="979" y="61">2. DO NOT SCALE THE DRAWING. ONLY FIGURED DIMENSIONS SHALL BE FOLLOWED.</text>
<text x="979" y="68">3. THE SINGLE LANE ROAD BRIDGE IS DESIGNED FOR A CARRIAGE WAY WIDTH OF 4.25M AND</text>
<text x="984" y="76">FOR ONE LANE OF IRC CLASS 'A' LOADING.</text>
<text x="980" y="84">4. THE BRIDGE IS DESIGNED ADOPTING THE FOLLOWING IRC AND IS CODES.</text>
<text x="983" y="91">i. IRC - 5 - 1998</text>
<text x="983" y="99">ii. IRC - 6 - 2000</text>
<text x="983" y="106">iii. IRC - 21 - 2000</text>
<text x="983" y="114">iv. IRC - 78 - 2000</text>
<text x="983" y="122">v. IRC - 83 - 2000</text>
<text x="983" y="129">vi. IS 456 - 2000</text>
<text x="859" y="133">SOILS</text>
<text x="983" y="137">vii. IS 383</text>
<text x="981" y="145">5. THE SPECIFICATIONS PROPOSED FOR THE VARIOUS COMPONENTS OF THE STRUCTURE ARE AS FOLLOWS:</text>
<text x="860" y="156">SHALES</text>
<text x="984" y="174">1</text>
<text x="999" y="174">WEARING COAT OF SLAB</text>
<text x="1085" y="174">CC M30</text>
<text x="1137" y="174">20 MM</text>
<text x="984" y="181">2</text>
<text x="999" y="181">DECK SLAB</text>
<text x="1085" y="181">RCC M20</text>
<text x="1137" y="181">20 MM</text>
<text x="984" y="189">3</text>
<text x="999" y="189">BED BLOCK OVER ABUTMENT</text>
<text x="1085" y="189">RCC M25</text>
<text x="1137" y="189">20 MM</text>
<text x="984" y="196">4</text>
<text x="999" y="196">ABUTMENT AND RETURN</text>
<text x="1085" y="196">CC M15</text>
<text x="1137" y="196">40 MM</text>
<text x="984" y="203">5</text>
<text x="999" y="202">ABUTMENT &amp; RETURN FOUNDATION</text>
<text x="1085" y="202">CC M15</text>
<text x="1137" y="202">40 MM</text>
<text x="999" y="210">APPROACH SLAB</text>
<text x="1085" y="210">CC M30</text>
<text x="1137" y="210">20 MM</text>
<text x="984" y="210">6</text>
<text x="984" y="218">7</text>
<text x="999" y="217">LINING FOR CANAL</text>
<text x="1084" y="217">CC M10</text>
<text x="1137" y="217">20 MM</text>
<text x="823" y="284">1</text>
<text x="839" y="284">DISCHARGE REQUIRED</text>
<text x="916" y="284">3.262 CUMECS</text>
<text x="823" y="292">2</text>
<text x="839" y="292">DISCHARGE DESIGNED</text>
<text x="916" y="292">3.600 CUMECS</text>
<text x="823" y="299">3</text>
<text x="839" y="299">BED WIDTH</text>
<text x="916" y="299">3.40 M</text>
<text x="823" y="306">4</text>
<text x="839" y="306">FULL SUPPLY DEPTH</text>
<text x="916" y="306">1.20 M</text>
<text x="823" y="313">5</text>
<text x="839" y="313">VELOCITY</text>
<text x="916" y="313">0.650 M/SEC</text>
<text x="823" y="321">6</text>
<text x="839" y="321">BED FALL</text>
<text x="916" y="321">1 / 5500</text>
<text x="823" y="328">7</text>
<text x="839" y="328">SIDE SLOPES ( HDR/ SOILS )</text>
<text x="916" y="328">1.0 : 1</text>
<text x="823" y="335">8</text>
<text x="839" y="335">COEFFICIENT OF RUGOSITY</text>
<text x="916" y="335">0.018</text>
<text x="823" y="342">9</text>
<text x="839" y="342">CANAL BED LEVEL</text>
<text x="916" y="342">+ 265.470 M</text>
<text x="823" y="349">10</text>
<text x="839" y="349">FULL SUPPLY LEVEL</text>
<text x="916" y="349">+ 266.670 M</text>
<text x="823" y="357">11</text>
<text x="839" y="357">TOP OF BANK LEVEL</text>
<text x="916" y="357">+ 267.570 M</text>
<text x="823" y="364">12</text>
<text x="839" y="363">EXSISTING ROAD LEVEL</text>
<text x="916" y="363">+ 267.720 M</text>
<text x="823" y="371">13</text>
<text x="838" y="371">PROPOSED ROAD LEVEL</text>
<text x="915" y="371">+ 268.165 M</text>
<text x="838" y="378">SKEW ANGLE</text>
<text x="916" y="378">0 °</text>
<text x="823" y="378">14</text>
<text x="982" y="630">1</text>
<text x="997" y="630">ABUTMENT</text>
<text x="1067" y="630">31.63</text>
<text x="1087" y="630">(-) 10.29</text>
<text x="1108" y="630">18.68</text>
<text x="1126" y="630">0.35</text>
<text x="982" y="637">2</text>
<text x="997" y="637">RETURN</text>
<text x="1067" y="637">24.48</text>
<text x="1089" y="637">-6.41</text>
<text x="1107" y="637">16.28</text>
<text x="1126" y="637">0.18</text>
</g>
<g font-size="4.1">
<text x="979" y="800">MSC/SLRB-5.575/001/2008</text>
<text x="1056" y="801">AS INDICATED</text>
</g>
</svg>
